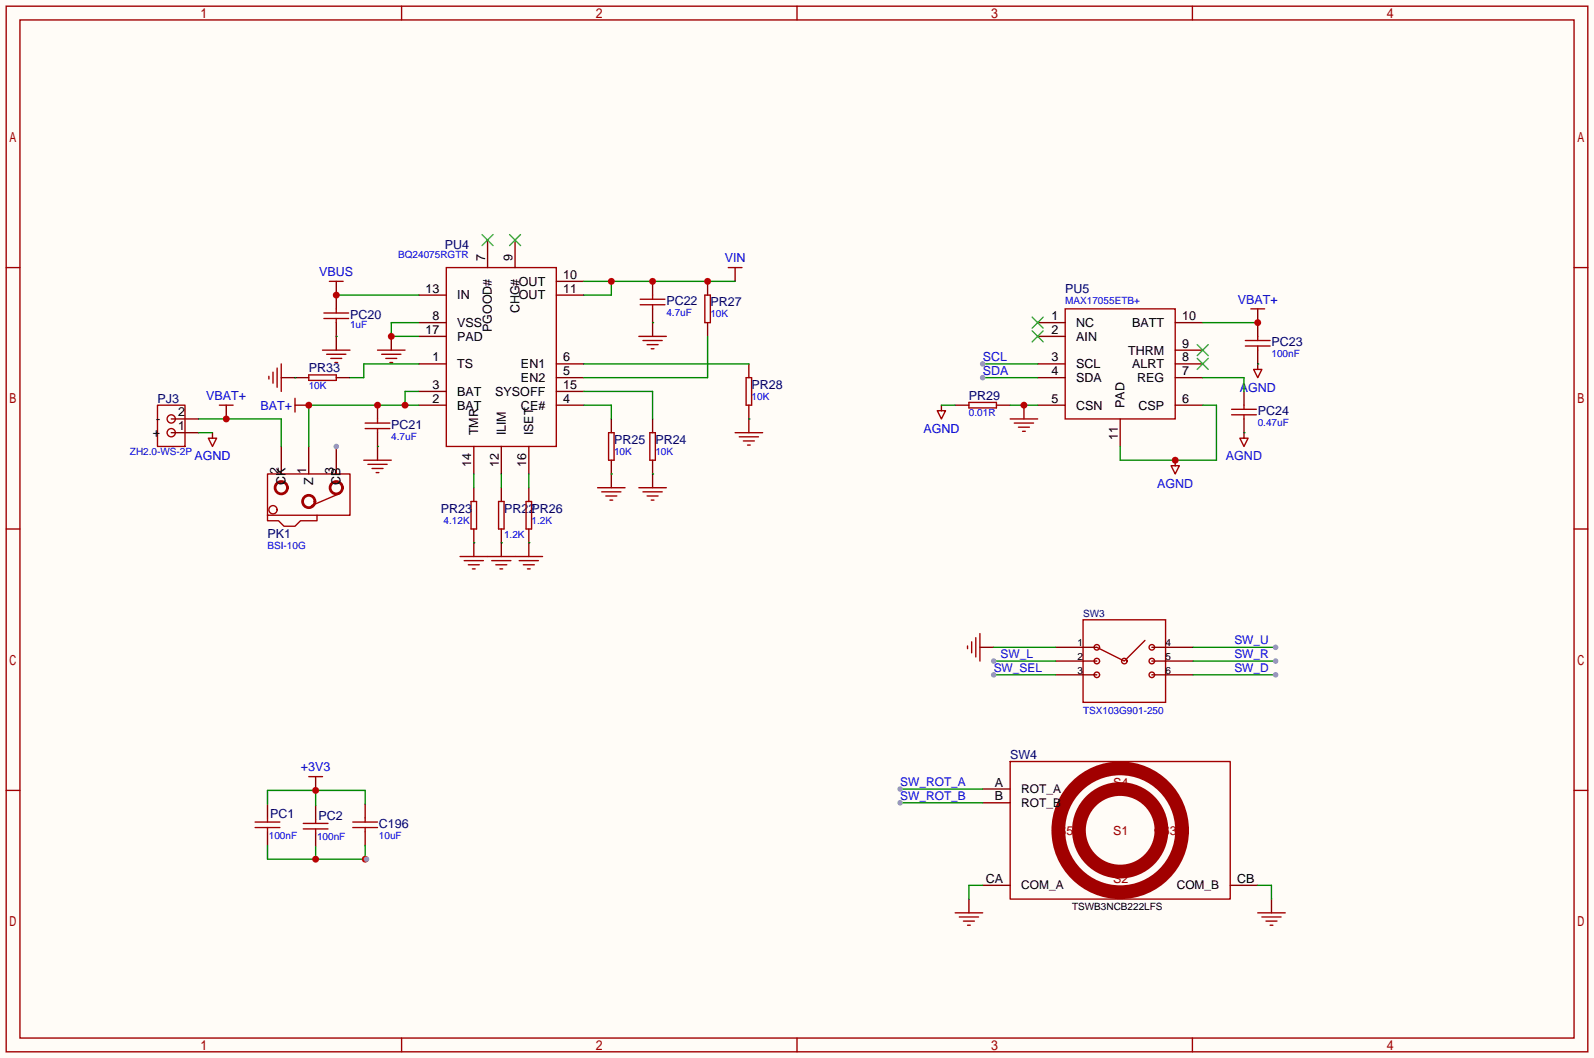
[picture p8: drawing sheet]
<svg xmlns="http://www.w3.org/2000/svg" width="294mm" height="195mm" viewBox="0 0 294 195" stroke-linecap="round" stroke-linejoin="round" font-family="sans-serif">
<path d="M0 0h294.4v195.3h-294.4z" fill="#fffcf7"/>
<g fill="none" stroke="#870000" stroke-width=".25">
<path d="M62.1 51.9v5.1M62.1 59.6v5M120.5 51.9v2.6M120.5 57v5.1M135.8 49.4v2.5M232.3 57v2.6M31.6 79.9h5.1M31.6 77.3h5.1M39.2 79.9v1M41.8 74.8v2.5M51.9 69.7h2.6M54.5 74.8h2.5"/>
<path d="M69.7 74.8v2.5M69.7 79.9v5.1M72.3 62.1v2.5M138.3 67.2v2.5M138.3 74.8v5.1M173.9 74.8v1M189.1 74.8v2.5M229.7 79.9v1M232.3 67.2v1M51.9 82.4v5.1M57 82.4v5.1M62.1 82.4v5.1"/>
<path d="M112.9 87.5v2.5M120.5 87.5v2.5M217 85v1M87.5 100.2v2.5M92.6 100.2v2.5M97.7 100.2v2.5M181 119.5h2.5M58.3 143.4v2.5M178.9 166v2.5M234.8 166v2.5"/>
</g>
<g fill="none" stroke="#a10000" stroke-width=".25">
<path d="M59.8 58.8h4.6M59.8 57.8h4.6M60.8 51.9h2.6M62.1 57v.8M62.1 58.8v.8M118.2 56.3h4.6M118.2 55.2h4.6M120.5 54.5v.7M120.5 56.3v.7M134.5 49.4h2.5M231 57h2.6M29.1 74.8h5.1v7.6h-5.1z"/>
<path d="M40.5 74.8h2.6M49.7 69.5v.5M50.4 68.7v2M51.2 67.9v3.6M51.9 67.2v5.1M54.5 73.5v2.6M59.6 64.6h5M60.3 65.4h3.6M61.1 66.2h2M61.8 66.9h.6M67.4 78.1h4.6M67.4 79.1h4.6"/>
<path d="M69.7 64.6h5.1M69.7 77.3v.8M69.7 79.1v.8M70.5 65.4h3.5M71.2 66.2h2.1M72 66.9h.5M118 62.1h5.1M118.7 62.9h3.6M119.5 63.6h2M120.3 64.4h.5M135.8 79.9h5M137.8 69.7h1v5.1h-1z"/>
<path d="M173.1 75.8h1.5l-.7 1.5zM186.6 77.3h5M187.3 78.1h3.6M188.1 78.9h2M188.8 79.6h.6M231.5 68.2h1.5l-.7 1.5zM38.5 80.9h1.5l-.8 1.5zM49.4 87.5h15.2v7.6h-15.2zM49.4 95.1v1h2l1.1 1.1h2l1-1.1h3v-1M67.2 85h5.1M67.9 85.7h3.6M68.7 86.5h2"/>
<path d="M69.5 87.2h.5M110.4 90h5M111.1 90.8h3.6M111.9 91.6h2M112.6 92.3h.6M118 90h5.1M118.7 90.8h3.6M119.5 91.6h2M120.3 92.3h.5M136.5 80.6h3.6M137.3 81.4h2M138 82.2h.6"/>
<path d="M216.3 86h1.5l-.8 1.5zM229 80.9h1.5l-.8 1.5zM85 102.7h15.2M85.7 103.5h3.6M86.5 104.3h2M87.2 105h.6M90.8 103.5h3.6M91.6 104.3h2M92.3 105h.5M95.9 103.5h3.5M96.6 104.3h2.1M97.4 105h.5"/>
<path d="M178.7 119.3v.5M179.5 118.5v2M180.2 117.7v3.6M181 117v5M57 143.4h2.6M176.4 168.5h5.1M177.2 169.3h3.5M177.9 170.1h2.1M178.7 170.8h.5M232.3 168.5h5.1M233 169.3h3.6M233.8 170.1h2"/>
<path d="M234.6 170.8h.5"/>
<circle cx="31.6" cy="79.9" r=".76"/>
<circle cx="31.6" cy="77.3" r=".76"/>
<circle cx="50.4" cy="94.1" r=".76"/>
</g>
<g fill="none" stroke="#a10000" stroke-width=".51">
<circle cx="51.9" cy="90" r="1.14"/>
<circle cx="57" cy="92.6" r="1.14"/>
<circle cx="62.1" cy="90" r="1.14"/>
</g>
<circle cx="62.1" cy="82.4" r=".51" fill="#999"/>
<g fill="none" stroke="#a10000" stroke-width=".25">
<path d="M1.1 1.1h292.1v193.1h-292.1zM3.7 3.7h287v187.9h-287zM74.2 1.1v2.6M147.2 1.1v2.6M220.2 1.1v2.6M1.1 49.4h2.6M82.4 49.4h20.3v33h-20.3zM130.2 54.5h1v5.1h-1zM196.7 57h20.3v20.3h-20.3zM290.7 49.4h2.5M57 69.2h5.1v1h-5.1zM112.4 79.9h1v5.1h-1z"/>
<path d="M120 79.9h1v5.1h-1zM178.9 74.3h5.1v1h-5.1zM227.5 75.6h4.5M227.5 76.6h4.5M229.7 74.8v.8M229.7 76.6v.7M230 63.9h4.6M230 62.9h4.6M232.3 62.1v.8M232.3 63.9v.7M1.1 97.7h2.6M62.9 91.1l-5.4 2.2"/>
<path d="M87 92.6h1v5.1h-1zM92.1 92.6h1v5.1h-1zM97.2 92.6h1v5.1h-1zM290.7 97.7h2.5M1.1 145.9h2.6M47.1 152.8h4.6M47.1 151.8h4.6M49.4 151v.8M49.4 152.8v.7M56 153h4.6M56 152h4.6M58.3 151.3v.7"/>
<path d="M58.3 153v.8M65.2 152.8h4.5M65.2 151.8h4.5M67.4 151v.8M67.4 152.8v.7M186.6 140.6h40.6v25.4h-40.6zM290.7 145.9h2.5M74.2 191.6v2.6M147.2 191.6v2.6M220.2 191.6v2.6"/>
</g>
<g fill="none" stroke="#870000" stroke-width=".25">
<path d="M77.3 54.5h5.1M77.3 59.6h5.1M90 44.3v5.1M95.1 44.3v5.1M102.7 54.5h5.1M102.7 51.9h5.1M130.7 51.9v2.6M130.7 59.6v2.5M191.6 59.6h5.1M217 59.6h5.1M232.3 59.6v2.5M54.5 69.7h2.5"/>
<path d="M62.1 69.7h2.5M77.3 62.1h5.1M77.3 67.2h5.1M77.3 72.3h5.1M77.3 74.8h5.1M102.7 67.2h5.1M102.7 72.3h5.1M102.7 74.8h5.1M102.7 69.7h5.1M112.9 77.3v2.6M120.5 77.3v2.6M176.4 74.8h2.5"/>
<path d="M184 74.8h2.6M191.6 62.1h5.1M191.6 67.2h5.1M191.6 74.8h5.1M191.6 69.7h5.1M206.9 77.3v5.1M217 67.2h5.1M217 74.8h5.1M217 69.7h5.1M217 64.6h5.1M229.7 72.3v2.5M229.7 77.3v2.6"/>
<path d="M232.3 64.6v2.6M87.5 82.4v5.1M87.5 90v2.6M87.5 97.7v2.5M92.6 82.4v5.1M92.6 90v2.6M92.6 97.7v2.5M97.7 82.4v5.1M97.7 90v2.6M97.7 97.7v2.5M112.9 85v2.5M120.5 85v2.5"/>
<path d="M49.4 148.5v2.5M49.4 153.5v2.6M58.3 148.7v2.6M58.3 153.8v2.5M67.4 148.5v2.5M67.4 153.5v2.6M181.5 145.7h5.1M181.5 148.2h5.1M181.5 163.4h5.1M227.2 163.4h5.1"/>
</g>
<path d="M89 43.3l2.1 2M91.1 43.3l-2.1 2M94.1 43.3l2 2M96.1 43.3l-2 2M190.6 58.5l2.1 2.1M192.7 58.5l-2.1 2.1M190.6 61.1l2.1 2M192.7 61.1l-2.1 2M221.1 66.2l2 2M221.1 63.6l2 2.1M223.1 66.2l-2 2M223.1 63.6l-2 2.1" fill="none" stroke="#3c3" stroke-width=".25"/>
<g fill="none" stroke="#a10000" stroke-width="2.5">
<circle cx="206.9" cy="153.3" r="7.6"/>
<circle cx="206.9" cy="153.3" r="11.4"/>
</g>
<path d="M62.1 54.5h15.2" fill="none" stroke="#008700" stroke-width=".25"/>
<circle cx="62.1" cy="54.5" r=".63" fill="#c00"/>
<path d="M107.8 51.9h28M112.9 51.9v2.6h-5.1" fill="none" stroke="#008700" stroke-width=".25"/>
<g fill="#c00">
<circle cx="112.9" cy="51.9" r=".63"/>
<circle cx="120.5" cy="51.9" r=".63"/>
<circle cx="130.7" cy="51.9" r=".63"/>
</g>
<path d="M77.3 74.8h-20.3v7.6M77.3 72.3h-2.5v2.5" fill="none" stroke="#008700" stroke-width=".25"/>
<g fill="#c00">
<circle cx="74.8" cy="74.8" r=".63"/>
<circle cx="69.7" cy="74.8" r=".63"/>
<circle cx="57" cy="74.8" r=".63"/>
</g>
<path d="M77.3 59.6h-5v2.5h5M120.5 59.6h.1" fill="none" stroke="#008700" stroke-width=".25"/>
<circle cx="72.3" cy="62.1" r=".63" fill="#c00"/>
<path d="M36.7 77.3h15.2v5.1M54.5 69.7h.1M62.1 62.1h.1M69.7 82.4h.1" fill="none" stroke="#008700" stroke-width=".25"/>
<circle cx="41.8" cy="77.3" r=".63" fill="#c00"/>
<g fill="none" stroke="#008700" stroke-width=".25">
<path d="M36.7 79.9h2.5M77.3 67.2h-10.1v2.5h-2.6M107.8 72.3h12.7v5M107.8 74.8h5.1v2.5M107.8 67.2h30.5M130.7 62.1v7.6h-22.9M138.3 77.3h.1M181.5 67.2h10.1M87.5 87.5v2.5M92.6 87.5v2.5M97.7 87.5v2.5M112.9 87.5h.1"/>
<path d="M120.5 87.5h.1M87.5 100.2h.1M92.6 100.2h.1M97.7 100.2h.1"/>
</g>
<circle cx="181.5" cy="67.2" r=".51" fill="#999"/>
<path d="M181.5 69.7h10.1" fill="none" stroke="#008700" stroke-width=".25"/>
<circle cx="181.5" cy="69.7" r=".51" fill="#999"/>
<path d="M222.1 74.8h2.6v10.2h-17.8v-2.6" fill="none" stroke="#008700" stroke-width=".25"/>
<circle cx="217" cy="85" r=".63" fill="#c00"/>
<path d="M222.1 59.6h10.2" fill="none" stroke="#008700" stroke-width=".25"/>
<circle cx="232.3" cy="59.6" r=".63" fill="#c00"/>
<path d="M186.6 74.8h5" fill="none" stroke="#008700" stroke-width=".25"/>
<circle cx="189.1" cy="74.8" r=".63" fill="#c00"/>
<path d="M173.9 74.8h2.5M222.1 69.7h7.6v2.6M229.7 79.9h.1M232.3 67.2h.1M49.4 148.5v-2.6h18v2.6M58.3 145.9v2.8" fill="none" stroke="#008700" stroke-width=".25"/>
<circle cx="58.3" cy="145.9" r=".63" fill="#c00"/>
<path d="M49.4 156.1v2.5h18.3M58.3 156.3v2.3M67.4 156.1v2.5" fill="none" stroke="#008700" stroke-width=".25"/>
<g fill="#c00">
<circle cx="58.3" cy="158.6" r=".63"/>
<circle cx="67.4" cy="158.6" r=".63"/>
</g>
<circle cx="67.7" cy="158.6" r=".51" fill="#999"/>
<path d="M166.2 145.7h15.3" fill="none" stroke="#008700" stroke-width=".25"/>
<circle cx="166.2" cy="145.7" r=".51" fill="#999"/>
<path d="M166.2 148.2h15.3" fill="none" stroke="#008700" stroke-width=".25"/>
<circle cx="166.2" cy="148.2" r=".51" fill="#999"/>
<path d="M183.5 119.5h11.4M183.5 122h11.4M181.5 163.4h-2.6v2.6M232.3 163.4h2.5v2.6" fill="none" stroke="#008700" stroke-width=".25"/>
<g fill="none" stroke="#a10000" stroke-width=".25">
<path d="M200 114.4h15.3v15.3h-15.3zM211.5 118.2l-3.9 3.8-5-2.5"/>
<circle cx="202.6" cy="119.5" r=".51"/>
<circle cx="212.7" cy="119.5" r=".51"/>
<circle cx="202.6" cy="124.6" r=".51"/>
<circle cx="202.6" cy="122" r=".51"/>
<circle cx="207.6" cy="122" r=".51"/>
<circle cx="212.7" cy="122" r=".51"/>
<circle cx="212.7" cy="124.6" r=".51"/>
</g>
<path d="M194.9 119.5h7.7M212.7 119.5h7.6M194.9 124.6h7.7M194.9 122h7.7M212.7 124.6h7.6M212.7 122h7.6" fill="none" stroke="#870000" stroke-width=".25"/>
<circle cx="183.5" cy="122" r=".51" fill="#999"/>
<path d="M183.5 124.6h11.4" fill="none" stroke="#008700" stroke-width=".25"/>
<circle cx="183.5" cy="124.6" r=".51" fill="#999"/>
<path d="M220.3 119.5h15.3" fill="none" stroke="#008700" stroke-width=".25"/>
<circle cx="235.6" cy="119.5" r=".51" fill="#999"/>
<path d="M220.3 122h15.3" fill="none" stroke="#008700" stroke-width=".25"/>
<circle cx="235.6" cy="122" r=".51" fill="#999"/>
<path d="M220.3 124.6h15.3" fill="none" stroke="#008700" stroke-width=".25"/>
<circle cx="235.6" cy="124.6" r=".51" fill="#999"/>
<g font-size="2.3" fill="#000080">
<text x="82.2" y="45.9">PU4</text>
<text x="64.6" y="58.8">PC20</text>
<text x="123.1" y="56.3">PC22</text>
<text x="131.2" y="56.6">PR27</text>
<text x="196.7" y="54">PU5</text>
<text x="234.8" y="63.9">PC23</text>
<text x="57" y="68.8">PR33</text>
<text x="138.8" y="71.8">PR28</text>
<text x="29.1" y="74.3">PJ3</text>
<text x="178.9" y="73.8">PR29</text>
<text x="232.3" y="76.6">PC24</text>
<text x="72.3" y="79.2">PC21</text>
<text x="113.4" y="82">PR25</text>
<text x="121" y="82">PR24</text>
<text x="81.4" y="94.7">PR23</text>
<text x="93.1" y="94.7">PR22</text>
<text x="98.2" y="94.7">PR26</text>
<text x="49.4" y="99.2">PK1</text>
<text x="186.6" y="140.1">SW4</text>
<text x="49.9" y="151">PC1</text>
<text x="58.8" y="151.3">PC2</text>
<text x="70" y="152.8">C196</text>
</g>
<g font-size="2.3" fill="#00f">
<text x="59" y="51">VBUS</text>
<text x="133.8" y="48.4">VIN</text>
<text x="228.6" y="56.1">VBAT+</text>
<text x="181.5" y="66.7">SCL</text>
<text x="181.5" y="69.3">SDA</text>
<text x="38.1" y="73.8">VBAT+</text>
<text x="48.1" y="75.6">BAT+</text>
<text x="228.9" y="72.3">AGND</text>
<text x="170.5" y="79.9">AGND</text>
<text x="35.9" y="85">AGND</text>
<text x="226.4" y="85">AGND</text>
<text x="213.7" y="90.1">AGND</text>
<text x="55.6" y="142.4">+3V3</text>
</g>
<g font-size="2.3">
<text x="89.6" y="48.1" transform="rotate(-90 89.6 48.1)">7</text>
<text x="94.7" y="48.1" transform="rotate(-90 94.7 48.1)">9</text>
<text x="95.8" y="52.8">OUT</text>
<text x="104" y="51.5">10</text>
<text x="78.6" y="54">13</text>
<text x="79.9" y="59.1">8</text>
<text x="84.5" y="55.3">IN</text>
<text x="95.8" y="55.3">OUT</text>
<text x="95.9" y="57.8" transform="rotate(-90 95.9 57.8)">CHG#</text>
<text x="104" y="54">11</text>
<text x="194.2" y="59.1">1</text>
<text x="218.3" y="59.1">10</text>
<text x="78.6" y="61.6">17</text>
<text x="84.5" y="60.4">VSS</text>
<text x="84.5" y="62.9">PAD</text>
<text x="90.9" y="61.3" transform="rotate(-90 90.9 61.3)">PGOOD#</text>
<text x="194.2" y="61.6">2</text>
<text x="198.8" y="60.4">NC</text>
<text x="198.8" y="62.9">AIN</text>
<text x="208.3" y="65.5">THRM</text>
<text x="209.1" y="60.4">BATT</text>
<text x="218.3" y="64.2">9</text>
<text x="79.9" y="66.7">1</text>
<text x="79.9" y="71.8">3</text>
<text x="84.5" y="68">TS</text>
<text x="96.2" y="68">EN1</text>
<text x="96.2" y="70.5">EN2</text>
<text x="104" y="66.7">6</text>
<text x="104" y="69.3">5</text>
<text x="104" y="71.8">15</text>
<text x="194.2" y="66.7">3</text>
<text x="194.2" y="69.3">4</text>
<text x="198.8" y="68">SCL</text>
<text x="198.8" y="70.5">SDA</text>
<text x="209.1" y="68">ALRT</text>
<text x="210" y="70.5">REG</text>
<text x="218.3" y="69.3">7</text>
<text x="218.3" y="66.7">8</text>
<text x="32.9" y="76.9">2</text>
<text x="79.9" y="74.3">2</text>
<text x="84.5" y="73.1">BAT</text>
<text x="84.5" y="75.6">BAT</text>
<text x="91.5" y="73.1">SYSOFF</text>
<text x="96.2" y="75.6">CE#</text>
<text x="104" y="74.3">4</text>
<text x="194.2" y="74.3">5</text>
<text x="198.8" y="75.6">CSN</text>
<text x="207.7" y="75.3" transform="rotate(-90 207.7 75.3)">PAD</text>
<text x="210.3" y="75.6">CSP</text>
<text x="218.3" y="74.3">6</text>
<text x="28.2" y="80.7">+</text>
<text x="28.8" y="78.2">-</text>
<text x="32.9" y="79.4">1</text>
<text x="88.3" y="80.4" transform="rotate(-90 88.3 80.4)">TMR</text>
<text x="93.4" y="80.4" transform="rotate(-90 93.4 80.4)">ILIM</text>
<text x="98.5" y="80.4" transform="rotate(-90 98.5 80.4)">ISET</text>
<text x="206.4" y="81.2" transform="rotate(-90 206.4 81.2)">11</text>
<text x="51.5" y="87.5" transform="rotate(-90 51.5 87.5)">2</text>
<text x="52.8" y="89.5" transform="rotate(-90 52.8 89.5)">CK</text>
<text x="56.6" y="87.5" transform="rotate(-90 56.6 87.5)">1</text>
<text x="57.8" y="89.5" transform="rotate(-90 57.8 89.5)">Z</text>
<text x="61.6" y="87.5" transform="rotate(-90 61.6 87.5)">3</text>
<text x="62.9" y="89.5" transform="rotate(-90 62.9 89.5)">CB</text>
<text x="87" y="86.3" transform="rotate(-90 87 86.3)">14</text>
<text x="92.1" y="86.3" transform="rotate(-90 92.1 86.3)">12</text>
<text x="97.2" y="86.3" transform="rotate(-90 97.2 86.3)">16</text>
<text x="183.8" y="145.2">A</text>
<text x="183.8" y="147.7">B</text>
<text x="182.1" y="163">CA</text>
<text x="228.5" y="163">CB</text>
</g>
<g font-size="2.3" fill="#a00000">
<text x="205.6" y="145.2">S4</text>
<text x="195.5" y="154.1">S5</text>
<text x="205.6" y="154.1">S1</text>
<text x="214.5" y="154.1">S3</text>
<text x="205.6" y="163">S2</text>
</g>
<g font-size="2.2" fill="#00f">
<text x="228" y="119">SW_U</text>
<text x="183.5" y="124">SW_SEL</text>
<text x="184.8" y="121.5">SW_L</text>
<text x="228" y="121.5">SW_R</text>
<text x="228" y="124">SW_D</text>
<text x="166.2" y="145.1">SW_ROT_A</text>
<text x="166.2" y="147.7">SW_ROT_B</text>
</g>
<g font-size="2.2">
<text x="188.6" y="146.4">ROT_A</text>
<text x="188.6" y="148.9">ROT_B</text>
<text x="188.6" y="164.2">COM_A</text>
<text x="217.3" y="164.2">COM_B</text>
</g>
<g font-size="1.8" fill="#00f">
<text x="73.5" y="47.7">BQ24075RGTR</text>
<text x="123.1" y="58.3">4.7uF</text>
<text x="131.2" y="58.6">10K</text>
<text x="196.7" y="56.1">MAX17055ETB+</text>
<text x="64.6" y="60.6">1uF</text>
<text x="234.8" y="66">100nF</text>
<text x="57" y="71.8">10K</text>
<text x="138.8" y="73.8">10K</text>
<text x="178.9" y="76.9">0.01R</text>
<text x="24" y="84">ZH2.0-WS-2P</text>
<text x="72.3" y="81.2">4.7uF</text>
<text x="113.4" y="84">10K</text>
<text x="121" y="84">10K</text>
<text x="232.3" y="78.7">0.47uF</text>
<text x="49.4" y="101.3">BSI-10G</text>
<text x="81.9" y="96.7">4.12K</text>
<text x="93.1" y="99.2">1.2K</text>
<text x="98.2" y="96.7">1.2K</text>
<text x="200" y="131.7">TSX103G901-250</text>
<text x="49.7" y="154.9">100nF</text>
<text x="58.5" y="155.1">100nF</text>
<text x="70" y="154.9">10uF</text>
</g>
<text font-size="1.8" fill="#000080" x="200" y="114">SW3</text>
<g font-size="1.8">
<text x="199" y="119.3">1</text>
<text x="215.3" y="119.3">4</text>
<text x="199" y="121.8">2</text>
<text x="199" y="124.4">3</text>
<text x="215.3" y="124.4">6</text>
<text x="215.3" y="121.8">5</text>
<text x="198" y="168.1">TSWB3NCB222LFS</text>
</g>
</svg>
